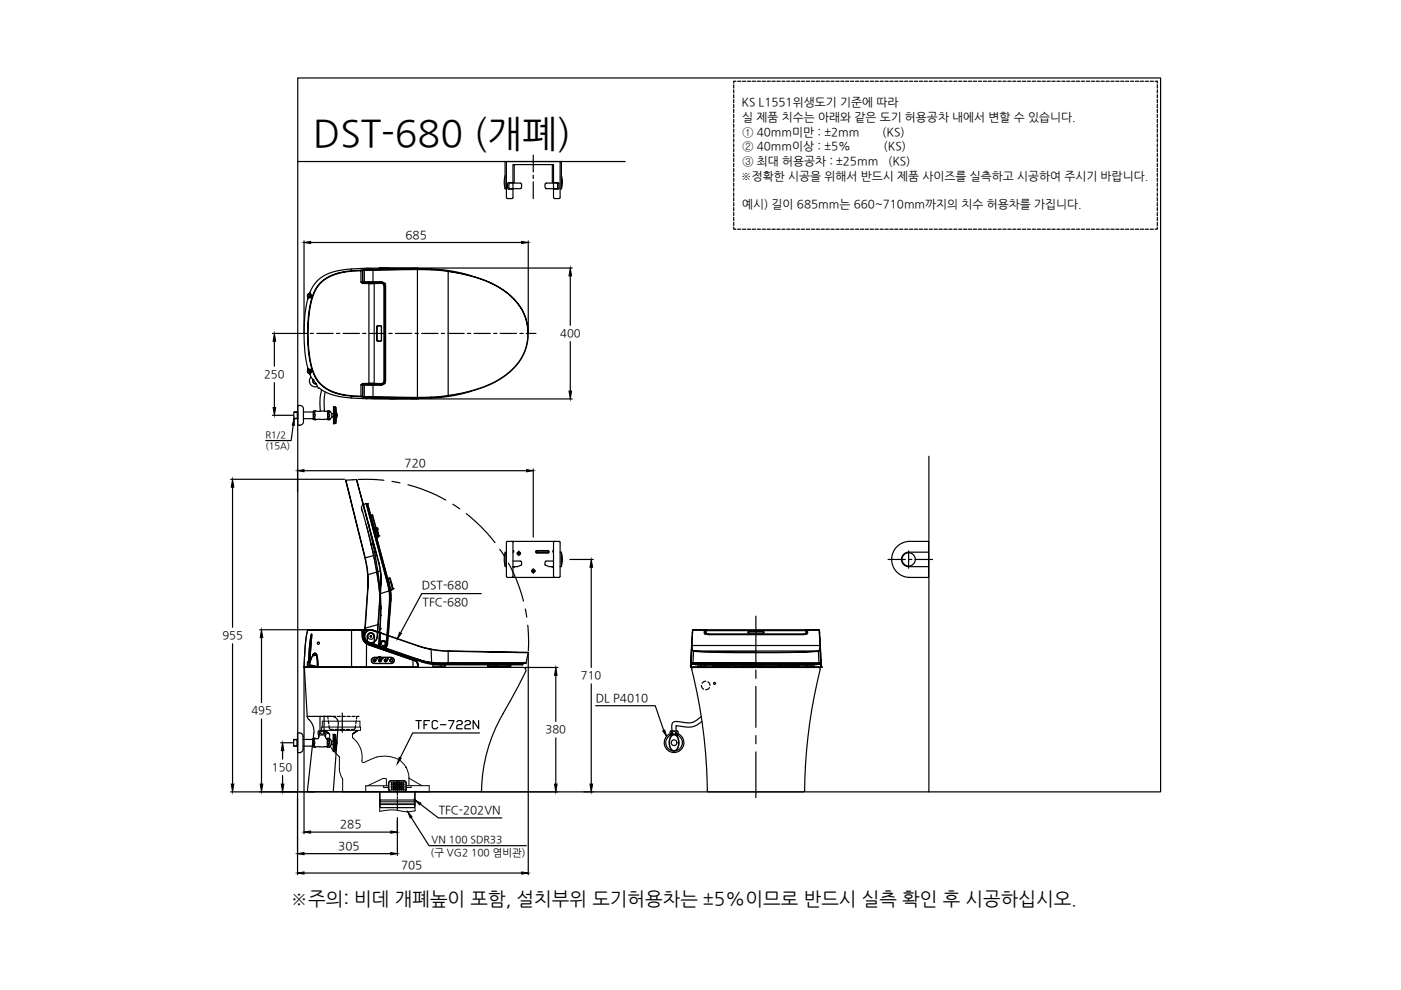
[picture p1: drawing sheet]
<svg xmlns="http://www.w3.org/2000/svg" width="297mm" height="210mm" viewBox="0 0 297 210" stroke-linecap="round" stroke-linejoin="round" font-family="sans-serif">
<!-- layer: 0 -->
<g fill="none" stroke="#000" stroke-width=".25">
<path d="M64.5 51.1v19.5M65.9 51.4h44.7M74.5 57.5l2-.1v2.4l.4 .3 3.9-.1M76.5 57.3l-2 .1v-.4a10.8 10.8 0 0 0-7.4 2.7l-.8 1.1-.6 1.5a.46 .46 0 0 1 .4 .6 .46 .46 0 0 1-.7 .2l-.1 .2a33.9 33.9 0 0 0 0 14.8l.1 .2a.46 .46 0 0 1 .7 .3 .46 .46 0 0 1-.4 .6l.2 .8 .5 .5M76.5 59.8h.4l.2 .2zM76.5 57.3l.4 .1M76.8 57.3h-.3M76.8 57.3l.1 .1M76.8 57.2l.1 .1M76.9 57.4v2.4M76.9 59.7l.2 .2M76.9 57.3v2.4"/>
<path d="M76.9 59.7v.1M76.9 57.3v.1M77.2 59.8h.1M77.2 57.3h-.3M77.2 59.7h-.3M77.2 57.3v2.5M77.2 59.8h3.6M77.3 57.2l-.1 .1M77.7 56.9h1l-1 .1M77.7 57h-3.2M77.7 57v.1l-.9 .2M78 59.9h1.3z"/>
<path d="M78 59.9l-.9 .1M78.1 57.1l-.3 .1M78.1 57.1h.1M78.1 59.8l.1 .1M78.2 59.9h.1M78.2 59.8v.1M78.3 59.8v.1M78.9 59.8v.1M79 59.8v.1M79.1 57.2l-1.9 .1M79.1 59.8h.1M79.1 59.8v-2.5l9.4-.1v27.1l-9.4-.2v-2.5"/>
<path d="M79.2 59.9h.1M79.3 59.9h.1M80.3 56.9h2.2zM80.4 56.9h.1M80.5 59.9h.7M80.5 59.8l-1.5 .1M80.5 56.9h.1M80.5 59.8h.1M80.6 57.2l10.8-.1 3.6 .5M80.6 57.1l10.9-.1-.1 .1h-2.9M80.6 57.1l-3.3 .1h3.3M80.6 57.1v.1"/>
<path d="M80.6 57.2l.1 .1M80.8 60h.4l.3 .6M80.8 60h.1M80.8 59.8a.9 .9 0 0 1 .9 .9M80.8 59.8a.94 .94 0 0 1 1 .9M80.8 59.8h.1M80.9 59.8l-.4 .1M81.3 59.9l-.5 .1M82.3 56.9h.2h-.2M82.3 56.9h.1M82.3 56.9h-1.8M82.4 56.9h.1"/>
<path d="M82.5 56.9h-.2M82.7 56.8h38.6M87.6 56.9l-9.5 .2M87.6 56.9h.1M87.6 56.9h1h-1M87.6 56.9h-9.9M87.9 56.9h.1M88.5 56.9h.1M88.6 56.9h.1M91.4 57.2l3.6 .4M91.5 57l2.6 .2 .9 .2v.1M95 57.4l2.4 .4 2.5 .7"/>
<path d="M95 57.6h.1M95 57.6v26.3a25.2 25.2 0 0 0 12.3-4.5 10.6 10.6 0 0 0-.6-17.9 26.4 26.4 0 0 0-11.7-3.9v-.1a25.7 25.7 0 0 1 12.3 4.4 10.6 10.6 0 0 1 4.7 8.8M112 51.1v19.5M120.9 58.5v10.5M57.7 70.7h5.4M58.2 72.4v5.2M65.2 63l.1 .3v-.3M65.2 63h.1M65.3 78.4l-.1 .5 .3 .3M65.3 78.4v-.3l-.1 .3M65.3 78.4a.5 .5 0 0 0 .2 .8M65.3 78.4h.1"/>
<path d="M65.3 78.4h-.1M65.3 78.4a.43 .43 0 0 0 .3 .7M65.3 78.4h.3M65.3 63h.1M65.5 79.2l.2 .2M65.5 79.2h.1M65.5 62.3h.1M65.5 62.2l-.3 .3 .1 .5M65.5 62.3a.5 .5 0 0 0-.2 .7M65.5 79.2l.3 .2M65.5 62.3h.2M65.6 79.1l-.1 .1"/>
<path d="M65.6 79.1l.1 .1M65.6 62.3a.43 .43 0 0 0-.3 .7M65.6 78.4a.33 .33 0 0 1 .5 .3 .33 .33 0 0 1-.4 .3v.1M65.6 78.4l.4 .2-.2 .4M65.7 62l-.2 .3M65.7 62.3v.1a.36 .36 0 0 1 .4 .4 .36 .36 0 0 1-.6 .2h-.2M65.7 62.6h.1M65.7 62.8v.1M65.7 78.5v.1M65.7 78.8h.1M65.7 78.6l.1 .1-.1 .1M65.7 78.6l-.1 .1 .1 .1"/>
<path d="M65.7 62.5l.2 .2-.2 .2M65.7 62.5l-.2 .2 .2 .2M65.7 78.5l.2 .2-.2 .1M65.7 78.5l-.2 .2 .2 .1M65.8 62l-.3 .3M65.8 62.4l.2 .4-.4 .2M65.9 80a1.24 1.24 0 0 0-.1 1.5 1.24 1.24 0 0 0 1.4 .5M67.7 60.2a9.5 9.5 0 0 1 6.8-2.7 9.1 9.1 0 0 0-7.4 3.7 20.9 20.9 0 0 0-1.8 10.7 17.1 17.1 0 0 0 1.8 8.3 9 9 0 0 0 7.4 3.7 10.4 10.4 0 0 1-4.5-1 7.2 7.2 0 0 1-4.1-5.3 30.1 30.1 0 0 1 .6-15.4zM77 60.1h1.2v21.3h1.1v-21.3M78.2 60.2h.9M78.2 60l1.1 .1M79.3 60v.1"/>
<path d="M79.3 60.1h1.5v-.1a.67 .67 0 0 1 .7 .7M79.9 69.3v2.8M79.9 69.3h.1M79.9 72.1h.1M79.9 72.1l.2 .2M80.1 72.3h.1M80.1 69.1h.1M80.1 69.1l.6-.1 .2 .3v2.8M80.1 72.3h.6M80.1 69.1l-.2 .2M80.1 69l-.2 .3M80.7 60.1h1.1"/>
<path d="M80.8 60.1a.57 .57 0 0 1 .6 .6M80.9 72.1l-.2 .2M81.4 60l-.2 .1M81.4 60.7h.1M81.4 60.7v20.1M81.5 60.6v20.2M81.7 60.7l.1 20zM111.9 70.7h.1M112 70.7a11.3 11.3 0 0 1-6.5 10 28.3 28.3 0 0 1-10.5 3.2l-3.6 .4M120.9 72.4v10.5M57.7 88.1h4.5M58.2 81.1v5.3"/>
<path d="M62.2 90.1l-.5 3.3h-5.4M66.4 80.5a.72 .72 0 0 0 .7 .9M66.4 80.5h.1M67.1 81.4l-.7-.9a.72 .72 0 0 0 .7 .9M67.1 81.4l.4 .9h.2a11.2 11.2 0 0 0 6.8 2.1v-.4l2 .1M74.5 83.9l2 .2M74.5 84.4l3.2 .1M76.5 84.1h.3M76.5 81.6l.6-.2-.2 .2zM76.8 84.1l.9 .2M76.9 81.6v.1M76.9 81.6v2.4"/>
<path d="M76.9 84v.1M76.9 84l-.1 .1M76.9 84.1l-.1 .1M76.9 84.1h.3M76.9 81.7h.3M76.9 81.7v2.4M77 81.3h3.8M77.1 81.4l.8 .1M77.1 81.5l-.2 .2M77.2 84.1l.1 .1M77.2 81.6v2.5M77.3 81.6h-.1"/>
<path d="M77.7 84.5l9.9 .1M77.7 84.3l9.9 .3M77.7 84.3v.2M77.8 84.2l-.1 .1M77.9 81.5h1.5M77.9 81.5h.1M78 81.3h1.3M78 81.5v.1M78.1 84.3h.1M78.2 81.4l-1.2-.1-.5 .3v2.4h.4M78.7 81.5v.1M78.7 81.6h.1"/>
<path d="M78.7 84.5h4.9zM79 81.5v.1M79.1 84.1h-1.9M79.1 84.1v.1M79.2 81.5v.1M79.2 81.6h1.4M79.3 81.4h1.5M79.4 84.5h.1M79.4 81.5h.1M80.5 84.5h.1M80.6 81.6h.1M80.6 84.3l10.9 .1"/>
<path d="M80.6 84.2h-3.3l3.3 .1M80.6 84.2v.1M80.7 84.1l-.1 .1M80.8 81.4h.1M80.8 81.6h-3.6M80.8 81.4l.5 .1M80.8 81.6a.9 .9 0 0 0 .9-.9 .87 .87 0 0 1-.9 .9zM81.2 81.3v.1M81.2 81.4h-.4M81.2 81.5h-.6l.3 .1M81.2 81.4h.2M81.4 80.8l.1-.1a.67 .67 0 0 1-.7 .7v-.1"/>
<path d="M81.4 80.7a.57 .57 0 0 1-.6 .6M81.5 80.8l-.2 .4-.5 .2M81.5 80.8l-.3 .6M81.7 84.5h.1M81.7 81.3h-.9M82.7 84.6h38.6M82.9 84.5h.1M87.5 84.5l1.1 .1h-1M87.9 84.4v.1M88.6 84.5h-.1M88.7 84.5l-.1 .1M91.4 84.3h-2.9"/>
<path d="M91.4 84.3l.1 .1M91.4 84.2v.1M95 83.9l-6.5 .4-7.9-.1M95 83.9h.1M95 83.9v.2l-.9 .1-2.6 .2M99.9 82.9l-2.5 .7-2.4 .5M48.9 101.6h24.2M49.3 103.3v29.7M75.6 101.7l-2.3 .1 4.1 16.5-4-16.5M75.6 101.7l4.3 15.9-4.3-15.9M75.6 101.7h.1M76 101.7h3.4l2 .1"/>
<path d="M76.7 107.8l2 7.6M76.7 107.8l.2 .8M77 107l-.3 .4v.4M77 107h.1M77 107l1.2 4.3M77.4 118.3h.1M77.4 118.3l.5 3.6M77.6 106.7l.1 .1M77.6 106.7l4.9 18.6M77.6 106.7l-.6 .3M77.6 111.2l1.1 4.2M77.7 106.8h.1"/>
<path d="M77.7 106.8l.8 2.9M77.9 106.8h.1M77.9 106.8l4.9 18.4M77.9 106.8h-.2M77.9 106.8l.7 2.5M77.9 106.8l1.4 5.2M78.2 111.3h.1M78.2 111.3l.8 3.9M78.5 109.7h.1M78.5 109.7l.7 2.7M78.5 109.7l.8 3M78.6 109.2l.7 2.8"/>
<path d="M78.6 109.2h.1M78.7 109.2h.2l.8 2.7M78.7 109.2l.7 2.8M78.7 115.4l1.1 5.4M78.7 115.4h.1M78.7 115.4l.3 1.6M78.7 115.6h.1M78.9 109.2h.1M79 109.3l.7 2.6M79 115.2l-.3 .2M79 115.2l.1 .1M79 117h.1"/>
<path d="M79 117l.4 1.7M79.1 115.4l-.4 .2M79.1 115.4a80.8 80.8 0 0 1 1.6 10.5h-.2M79.2 112.4h.1M79.2 112.4l.1 .3M79.3 112.7h.1M79.3 112.7l.2 1M79.3 112.7l2.7 10.2-2.4-9.2M79.3 112l.1 .2M79.3 112h.1M79.3 112l.2 .5M79.3 112l.6 1.9"/>
<path d="M79.3 111.9l.1 .1M79.4 112.2h.3M79.4 112.2v.2M79.4 112h.1M79.4 118.7h.1M79.4 118.7l.5 2.8M79.5 112.5h.1M79.5 112.5v.2M79.5 112.7h.1M79.5 112.7l.3 1.3M79.5 113.7h.1M79.6 113.7h.1"/>
<path d="M79.6 112h.1M79.6 112l.1 .2M79.6 112h-.2M79.7 112h.1M79.7 111.9h.1M79.7 112v.2M79.7 112.2h.1M79.7 112.2l.4 1.6M79.7 112.2l.1 .3M79.7 111.9v.3M79.7 111.9l.2 .1M79.8 111.9l.1 .1"/>
<path d="M79.8 111.9h-.1M79.8 113.7v.3M79.8 112.5l.4 1.3M79.8 112.5h.1M79.8 112.2h.1M79.8 112.2l.2 .1M79.8 112.2l.4 1.6M79.8 114l2.4 8.6M79.8 114h.1M79.9 113.9v.1M79.9 113.9l-.1 .1M79.9 117.6l.5 1.8"/>
<path d="M79.9 112h.1M79.9 112l.1 .3M80 112.3h.1M80 112.3l.3 1.3M80.1 113.8l-.2 .1M80.2 113.8h.1M80.2 113.8h-.1M80.3 119.4l-.5-1.8-2.4 .7 .6 3.6M80.3 119.4l.3 1.7-2.6 .8M80.3 113.6h.1M80.4 113.6l-.1 .2M80.4 119.4l.3 1.7"/>
<path d="M80.4 119.4h-.1M83.1 102.1l1.7 .3M86.5 102.8l1.2 .3a34.8 34.8 0 0 1 6.8 2.9M96 106.9l1.5 1M98.9 108.9l.7 .6a34.2 34.2 0 0 1 5.4 5.6M106 116.5l.9 1.4M107.8 119.4l.3 .6a33.6 33.6 0 0 1 2.9 7.4M120.8 118.6h5M49.3 136.5v29.7M55 133.5h10.2M55.4 135.2v13.8M66.1 134.6l-.4 5.7-.5 .1"/>
<path d="M66.1 134.6v-.1l-.4 2.7-.1 3.1M66.3 139l-.4 1-.3 1.1M66.3 139l-.4 1-.3 1.1 .3 .4M66.4 138.9h.1M66.4 138.9a.4 .4 0 0 1 .4-.4 .4 .4 0 0 1 .4 .4l.2 2.5M66.4 138.9h-.1M66.4 138.8h.1M66.4 138.7l-.1 .3M66.4 138.7a.35 .35 0 0 1 .4-.1 .35 .35 0 0 1 .3 .3M66.4 138.7h.1M67.1 138.8v.1M67.1 138.9l-.8 .1"/>
<path d="M67.1 138.9l.2 1.2v1.3l-1.1-.3h-.6M74.5 133.5l-9.3 .1M74.5 133.5l-9.2 .1a28.7 28.7 0 0 0-.8 7.8h.7M74.5 133.5h2l.4 .3M76.5 133.5l.5 .1zM76.5 133.5v.1M76.8 133.8h.1M76.8 135h.1M76.9 133.8h.2v1.2M76.9 133.8v1.2M76.9 135h.2a1.65 1.65 0 0 0 .8 1.3M76.9 135a1.81 1.81 0 0 0 1.2 1.6"/>
<path d="M77 133.5h1.2M77.2 134.8h.1M77.2 134.8l.1 .3M77.4 133.2l-.2 1.6M77.7 136.5a1.88 1.88 0 0 1-.9-1.5v-1.2l-.2-.2h-2.1v7.8h3.2M77.7 136.5l9.9 3.5M77.7 136.5v4.9M77.8 136.4l-.1 .1M77.9 134.9a.77 .77 0 0 1 .7-.7 .77 .77 0 0 1 .8 .7M77.9 136.3l.3 .1M77.9 136.1v.2M77.9 134.9v1.4"/>
<path d="M77.9 134.9a.73 .73 0 0 1 .7-.7 .73 .73 0 0 1 .8 .7M77.9 124.9l-.6 9.7M78 121.9v3l-.1-3M78 124.9l-.6 8.3M78 121.8l-.1 .1M78.1 136.7l9.4 3.2M78.1 136.6l9.8 3.4M78.1 136.6v.1M78.2 136.4l3.6 1.4 .1-1.3-.1 1.2M78.2 136.4h.1M78.2 136.4l-.1 .2M78.2 136.4l2.4 .8v.2l3.4 1"/>
<path d="M78.2 136.4h.4M78.2 136.2h.1M78.2 133.6l.3-.1 .8 .2M78.2 133.6l-1.7-.1 .5 .1 .1 .2-.1-.2h1.8l2 .7M78.2 133.5v.1M78.2 133.5l1.1 .3M78.8 133.6h.3M78.9 139.6l.5-.2h3.5a.65 .65 0 0 1 .7 .6 .65 .65 0 0 1-.7 .7h-3.5a.64 .64 0 0 1-.6-.4 .64 .64 0 0 1 .1-.7zM79.1 133.6a1.39 1.39 0 0 0-1.8 .9 1.39 1.39 0 0 0 .9 1.7l2.4 .9M79.1 133.6l1.7 .6M79.1 133.6v.1M79.3 139.9l.2 .1v.1h-.2z"/>
<path d="M79.4 134.9v1.5h-1.2M79.4 134.9v1.5M79.5 140h.1M79.6 139.9a.2 .2 0 0 0-.3 0 .2 .2 0 0 0 0 .3 .2 .2 0 0 0 .3 0M79.8 120.8v.1M79.8 120.8h.1M79.8 139.6l.1 .1zM79.8 120.9l.7 4.9M79.8 120.9h.1M79.9 121.5h.1M79.9 121.5l.6 4.4 .2 2.8M80 135h.1"/>
<path d="M80 120.7l-.2 .1M80.1 120.8l-.3 .1M80.1 132.4l-.1 2.6a1.33 1.33 0 0 1-1.5 1.2 1.33 1.33 0 0 1-1.2-1.4l.1-1.6M80.1 132.4l.7-9.2-.1-2.1 .1 2.8-.6 8.5M80.1 132.4l-2.7 .8M80.2 132.4l-.2 2.6a1.39 1.39 0 0 1-1.5 1.3 1.39 1.39 0 0 1-1.3-1.5M80.2 132.4h-.1M80.3 139.4h.1M80.3 136.4l.1 .3zM80.4 136.7l.2 .4 .4 .2M80.4 136.7a.92 .92 0 0 0 1 .7M80.5 139.9l.2 .1v.1h-.2z"/>
<path d="M80.5 133.7v-.3l-.1 3M80.5 133.4h.1M80.5 125.9h.1M80.5 125.8l.2 3.2M80.5 125.8h.1M80.5 137.1l.5 .3M80.5 133.3h.1M80.5 133.3v.1M80.5 133.2h.1M80.5 133.2v.1M80.5 133.2v.4M80.6 139.3l-.1 .2-.2-.1"/>
<path d="M80.6 139.3l-.3 .1M80.6 133.4l-.2 3a.85 .85 0 0 0 1 .9v-.2M80.6 136.5v.9M80.6 137.1l8.8 3M80.6 136.5h.1M80.6 134.2l-1.5-.5a1.31 1.31 0 0 0-1.7 .8 1.31 1.31 0 0 0 .8 1.7l2.5 .8M80.6 134.2l.1 2.8M80.6 134.2l7.9 2.7M80.6 125.7l-.1 .1M80.7 137l8 2.8 2.8 .7-1.4-.2-1.4-.5M80.7 137.1l.2 .2M80.7 137l-.1 .1"/>
<path d="M80.7 128.7l-.1 2.5M80.7 128.7h.1M80.7 130.5l-.2 2.9M80.7 130.5h.1M80.7 129v1.5M80.7 129h.1M80.7 140h.1M80.7 130.5l-.1 1M80.7 139.9h-.2l-.1 .1 .1 .2h.2M81 137.3l.4 .1M81 137.2l8.5 3.1-8.6-3M81.4 137.1h.1"/>
<path d="M81.4 137.1v.1M81.4 137.4h.1M81.4 137.2l.1 .1M81.4 137.2h.1M81.5 137.1v.2M81.5 137.3l-.1 .1M81.5 137.1h-.1M81.5 137.3h.1M81.5 137.3v.1M81.5 137.4h.1M81.7 139.9l.1 .1v.1h-.1zM81.7 140l.1 .1z"/>
<path d="M81.7 137.2l-.2 .1M81.8 137.1h.1M81.8 137.1l-.3 .1M81.8 137.1l-.3 .2M81.9 140h.1M81.9 136.5a.6 .6 0 0 0-.7-.7 .6 .6 0 0 0-.5 .7M81.9 137.1l-.4 .2M81.9 136.5l-.3 .5-.2 .1M81.9 139.9h-.2l-.1 .1 .1 .2h.2M81.9 136.5a.65 .65 0 0 0-.7-.7 .65 .65 0 0 0-.6 .7M81.9 136.5l.2 .1M82 136.5l-.5 .6"/>
<path d="M82 136.5h.1M82 137l-.2 .1M82 137l-.1 .1M82 122.9l.1 .3M82.1 123.3l.2 .9zM82.1 136.5l-.2 .5-.3 .1M82.2 122.6v.1M82.2 122.6h.1M82.2 136.6l-.2 .4M82.2 136.5v.1M82.2 122.6v.2M82.2 122.6v.3"/>
<path d="M82.2 122.7h.1M82.2 122.6l.5 2.5M82.2 122.7v.2M82.2 122.6l.3 .9M82.2 136.5h-.1M82.3 124.2l.1 .3M82.4 124.5v.1M82.4 124.5h.1M82.4 124.6h.1M82.4 124.7h.1M82.4 124.6l.1 .4M82.4 124.7l.1 .2"/>
<path d="M82.5 123.5h.5l.3 1.3M82.5 123.5v.3M82.5 123.5l.3 1.6M82.5 125.3l-1.8 .6 .1 3.1-.2 4.4M82.5 125.3l.1 2.4-.7 8.8M82.5 125.3h.1M82.5 124.9v.1M82.5 125v.2M82.5 124.9h.1M82.5 124.1l.1 .2M82.5 124.1h.1M82.6 125.3v2.3"/>
<path d="M82.6 125.3l.1-.1 .1 1.7-.6 9.6M82.6 125.3h.1M82.6 125.3h-.1M82.6 125.2h.1M82.6 122.6l.2 .1M82.6 122.6l.6 2.4-.4 .1M82.6 122.6h-.4M82.6 122.6h.1M82.6 124.4l.1 .2M82.6 127.7l-.7 8.8M82.6 124.6h.1M82.7 124.6v.3"/>
<path d="M82.7 139.9v.3M82.7 124.9h.1M82.7 124.9l.1 .2M82.7 125.1h.1M82.8 125.1h.1M82.8 125.1v.1M82.8 125.2a73 73 0 0 1-.5 10.3l-.1 1M82.8 125.2h.1M82.8 122.7h.1M82.8 122.7l.5 2.1M82.8 125.2v.5M82.8 139.8h.3"/>
<path d="M82.8 125.7h.1M82.8 125.7l.1 .7M82.9 126.5v.5M82.9 127v.5M83.2 139.9v.3M83.3 124.8h.1M83.3 124.8l-.1 .2M83.9 138.6h.2M84 138.5l-.1 .1M84.1 138.5l.1 .1M84.2 138.6l.1 .1M84.2 138.6h.1"/>
<path d="M84.2 138.6l-.2-.2-.1 .2M84.2 138.5v.1M84.3 138.7h.1M86.6 139.3v.2M86.6 139.4l1.2 .4h-.3M86.6 139.3v.1M87.3 139.4l2.6 .9 1.8 .3-.5-.1M87.6 140v1.4M87.6 140l.3 .1M87.6 139.9h.1M87.7 139.9h.4M87.8 139.8l.3 .1"/>
<path d="M87.9 140a1.01 1.01 0 0 1 .7 .9M88 140l-.1 .1M88.1 139.9h.1M91.4 137.7l3.6 .4v2.4l-1.8 .1M91.4 137.7l.1 2.7 1.7 .2M91.4 137.6l3.6 .4M91.4 137.6l-2.9-.7 2.9 .8M91.4 137.6v.1M95 138h.1M95 138.1h.1M95 138v.1M102 125.9h-12.6l-4.5 8.3"/>
<path d="M111.4 129.1l.3 1.8M111.9 132.6l.1 5.4M111.9 138.3l-16.9-.3 17 .4M111.9 138.3l.1 .1M112 138.4l-.5 2.2h-16.5h16.6M112 138.5v46.9M125.4 120.3v21.2M146.5 140l-.1 1.4 .2-.5M146.5 140l-.1 1.4M146.5 139.9h.1M146.6 138.3l-.2 2.4M146.6 137.7l-.1 2.3"/>
<path d="M146.7 137.7l.4 .4M146.7 137.7l-.1 2.7M146.7 135.1l-.1 5.3M146.8 134.2l-.1 3.5M146.8 137.6l-.1 .1M146.8 133.7v.5M146.9 134.1l-.1 .1M146.9 133.5l-.1 .2M146.9 133.5h.1M147.1 138.1h.1M147.1 138.1l4.9 .2 8.3 .1M147.1 138v.1"/>
<path d="M147.1 138h.1M147.1 138l-.2 2.5-.3-.1M149.3 133.5l.1 .8M149.3 133.6h-2.4l-.3 3.3M149.3 133.5l.1 .9M149.3 133.6h.1M149.3 134.2h.1M149.4 133.8l.2 .1M149.4 133.5h-2.4M149.4 133.5h.3M149.4 134.3h.1M149.4 134.3l.9 .2"/>
<path d="M149.4 133.5h-2.5M149.5 134.2h.1M149.5 134.2v.2M149.5 134.2l-.1 .2M149.6 133.7h.1M149.6 133.7l-.1 .5M149.6 133.6h.1M149.6 133.6l-.2-.1v.3M149.6 133.6l-.1 .8 .1-.6-.1 .4M149.6 133.6v.1M149.7 133.5h.1M149.7 133.5l-.1 .3"/>
<path d="M149.7 133.5l-.1 .1M150.2 134.4l-.6-.1 .6 .2M150.2 134.4l20.1 .1M150.2 134.5h20.1M150.3 134.4v.1M150.3 134.5h.1M158.6 134.1l.3 .1M158.6 134v.2M158.6 134h.1M158.7 134v.2M158.8 133.9h2.9zM158.8 134.2h2.9"/>
<path d="M158.9 133.9l-.3 .1M160.3 130.6v9.7M160.3 138.3l13.2-.2-4.9 .2-8.3 .1M160.3 138.3v.1M161.7 133.9l.2 .1M161.9 134h.1M161.9 134v.2h-.2M170.3 134.5h.1M170.9 133.5h.3M170.9 133.5l-21.3 .1M170.9 133.5l.1 .1M170.9 134.2l-.6 .2"/>
<path d="M170.9 134.2v.2l-.6 .1M171 133.6h.1M171 133.6l.2-.1v.3M171 133.6l-.1-.1v.2h-21.2v.5M171 133.8l-.1-.1v.5M171 133.6v.8v-.1M171 133.6v.7M171 134.3h.1M171.1 134.3v.1M171.1 134.3h.1M171.1 133.5h.1M171.2 133.5h2.4"/>
<path d="M171.2 133.5h.1M171.2 134.3l-.9 .2M171.2 133.8l-.2 .1M171.2 133.6h2.5v.6M171.2 134.2v.1M171.2 133.5v.1M173.4 138l.1 .1M173.4 138h.1M173.4 138h-26.3l5.4 .3h7.8M173.5 138.1l.3-.4 .2 2.7M173.5 138.1l.1 2.4 .4-.1M173.5 138.1h.1"/>
<path d="M173.7 133.5v.2M173.7 133.5h-2.5l-.1 .8M173.7 134.2l.2 2.7M173.7 134.1l.1 .1M173.7 133.7l.1 .5M173.8 134.2v3.5v-.8h-27.1a1.02 1.02 0 0 0 .4 1.1M173.8 137.6l-.4 .4M173.8 135.1l.2 5.4M174 138.3l.1 3.1M55.4 152.4v13.8M59.5 157.5h2.8M59.9 159.2v1.8"/>
<path d="M64.5 141.5v35.3M64.5 141.4l.1 .1M64.5 141.5h.7M64.5 141.8l.6 10.1M64.7 141.5h.5M64.8 141.5h46.3l.3 .3v.6l-3.1 6a37.3 37.3 0 0 0-5.9 15.3l-.3 4-.2 .2h-36.5l-.2-.3 1.3-12.2M65.1 151.9h5.2a1.39 1.39 0 0 1 1.4 1.5l-1 14.5M65.1 151.9l.4 .7M65.2 141.4l.3 .1M65.2 141.4l.1 .1M65.2 140.4h.3M65.2 140.4v1"/>
<path d="M65.4 140.3l.2-3 .5-2.9-.3 6h-.3v1l.3 .1M65.5 152.6l.9 1.2 .2 1.6M65.6 140.3v.1M65.6 141.1l.3 .4M65.6 141.1h.1M65.7 141.3l.1 .1M65.9 141.5h.1M65.9 141.5h-.4M66 141.5h.1M66 141.5l.2-.3-.1 .3M66 141.5l-.3-.4 1.6 .4h-.2M66 141.5l-.2-.2a.88 .88 0 0 1 1 .1l.3 .1"/>
<path d="M66 141.5h.2M66 141.5l-.3-.3a1.8 1.8 0 0 1 1.6 .3h-.2M66.1 141.2l-.1 .3M66.2 141.5h.9M66.2 141.2v.3M66.3 141.4h.7M66.4 141.2l-.1 .3h-.1M67.1 141.5h-.8h1.3M67.1 141.5h.1M67.3 141.4v.1M67.4 141.4l-.2 .1M67.4 141.4h7.1l-7.1 .1"/>
<path d="M67.4 141.4l.1 .1M67.6 141.5h20.8M69.8 154.4l.4 .3M72.6 151.2v.6M72.6 151.9v.1M72.6 152.1v.6M72.6 152.8h.1M72.6 153v.5M72.6 153.6v.1M72.6 153.8v.5M72.6 154.4v.1M72.6 154.6v.7"/>
<path d="M74.5 141.4h13.1M75.3 154.4l-.3 .3M77.7 141.4v.1M79.3 140h.2zM79.5 140.1h.1M80.7 140.1h.1M81.7 140.7h.1M81.9 140.1h.1M82.3 140.7h.1M82.8 140.3h.3M86.2 141.5h.1M87.6 141.4v.1"/>
<path d="M87.9 140.1l.4 .3 .2 .5M88.5 140.9l.1 .5h-1M88.5 140.9h.1M88.6 140.9l.1 .5M88.7 141.4h-.1M89.5 140.4l2.2 .4M91.5 140.5l1.7 .1M91.7 140.8l19.1 .1M91.7 140.6l-2.3-.5 .1 .2 2.2 .5M91.7 140.6l19.1 .1M91.7 140.8h.1M91.7 140.5h.1"/>
<path d="M91.7 140.5l19.2 .2M91.7 140.6v.2M91.7 140.6l.6 .1M91.8 140.9h.1M91.8 140.9l1.7 .1M91.8 140.9v.5M91.8 141.4h1.7M91.8 141.4l.2 .1M93.2 140.6h1.8M93.2 140.6h.1M93.5 141.4l-.2 .1M93.5 141h.8"/>
<path d="M93.5 141v.4M93.5 140.9v.1M94.3 141.4h.1M94.3 141.4l-.2 .1M94.3 141.4l-.1 .1M94.3 141h.1M94.3 141v.4M94.3 140.9v.5h-.8M103.4 141h.1M103.4 141.3h1.7zM103.4 141v.3h1.6M103.4 141.3h.1"/>
<path d="M103.4 141.4l.1 .1M104.7 140.7h6.1M105.1 141h.2v.3h-.2zM105.1 141.3h.2l-.4 .2M105.1 140.9l-1.7 .1M105.2 141.5h.1M105.3 141.3v.1M105.3 141.4h.1M105.3 141.4l-.1 .1M105.3 141.3h.1M105.3 141.4h2.8M105.4 141.3h2.8"/>
<path d="M105.4 141h2.8M105.4 141l-.1 .3M105.4 141h.1M105.4 140.9l-.1 .1M105.9 140.7h.4M106.7 140.7h.2M107.4 140.9h.5M107.5 140.7h.5M107.9 140.9h.1M108.1 141.4h.1M108.2 141.3l-.1 .1M108.2 141v.3"/>
<path d="M108.2 140.9h.1M108.2 140.9v.1M108.3 140.9h.1M108.3 140.9l-.1 .1M110.5 140.7h.3M110.8 140.9h-.2M110.8 140.7h.1M110.8 140.7v.2M110.9 140.7h.1M110.9 140.6l-.1 .1M110.9 140.6h.1M111.3 141.5h7"/>
<path d="M117.8 143.2v9.8M117.8 156.4v9.8M125.4 145v21.2M146.4 141.4h.1M146.4 141.4l.1 .1M146.4 140.7h.1M146.5 141.5h.1M146.5 141.5h1.5M146.5 141.5h1.7h-1.5M146.5 140v.1M146.6 140.9h.7M146.6 140.4v.1"/>
<path d="M146.6 140.4v.5M146.6 140.9h-.1M146.6 140.5l.2 .1h-.1M146.6 141.5h.1M146.7 141.5h.1M146.8 141.5h1.2M147 141.5l-.4 .3a110.8 110.8 0 0 1 3.4 25.9M147.3 140.7v.1M147.3 140.8h.1M147.3 140.6h26M147.4 140.7h.1M147.5 140.7l-.3-.1 .1 .2"/>
<path d="M147.5 140.7h25.6M147.6 140.6l4.4 .1M148 140.9v.1M148 141h.6l.1 .5M148 141v.4M148 141.4h3.1l.1 .1M148 141.4l-1.5 .1M148 141.4l.2 .1M148.1 141.5h.1M148.1 141.5h1.2zM148.2 141.5h10.9M148.3 140.7h24.4"/>
<path d="M148.6 140.9l2.5 .1v.4h.2M148.7 145.3l.2 .6 .3 .2M149.1 141.2h.7M149.6 144.4l-.4 .1-.3 .4M150.1 144.6l.3 .2 .1 .5M150.4 145.8l-.3 .3-.5 .1M151.1 140.9l.2 .1M151.2 140.9h.8M151.3 141h.1M151.3 141h.7M151.3 141v.3M151.3 141.3h.7h-.7"/>
<path d="M151.3 141.3v.1M151.3 141.4h.7M151.3 141.3h.1M151.3 141.4l.2 .1M151.9 141.5h-1.1h3.9M152 141v.3h2M152 141h2M152 141.4l.1 .1M152.4 141.5h2.2M153.9 140.9l-1.9 .1M154 141v.3h.9M154 141.3h-2l2 .1"/>
<path d="M154 141h.9M154 141.4v.1M154.9 141.4h4.2M154.9 141.4l-.1 .1h3.3M154.9 141.3h.1M154.9 141.3h-.9l.9 .1M154.9 141h.1M154.9 141v.3M154.9 141.3v.1M155 140.9l-1 .1M155.2 140.9l.1 .1M155.2 140.9h.1"/>
<path d="M155.2 140.9h5.1M155.3 140.9v.1M155.3 141h.1M155.3 141l.4 .4M155.3 141l.4 .3h4.6M155.3 141h5M155.7 141.3h9.2h-4.6M157.4 141.2h.7M158.5 141h3.6M158.9 140.7h2.7M159.1 141.4h.1M159.1 141.4v.1"/>
<path d="M159.2 141.4h.1M159.2 141.4l-.1 .1M159.2 141.4l.2 .1-.2-.1v.1M159.3 140.9h.1M159.4 141.4h.1M159.4 141.4v.1M159.4 141.4l1.7 .1zM160.3 142.1v1.7M160.3 145.5v8.7M160.3 156v1.7M160.3 159.4v9.7M160.3 140.9h5"/>
<path d="M160.3 140.6l13.3-.1v.1M160.3 140.6h-13.5h27h-26.8M160.3 141v.3M160.3 141.3v.1M160.3 140.6h.1M160.3 140.9v.1M161.1 141.4h.1M161.1 141.4v.1M161.2 141.4h.1l-.1 .1v-.1v.1M161.3 140.9h.1M161.3 141.4h.1M161.3 141.4l.1 .1"/>
<path d="M161.4 141.5h.1M161.4 141.5h.5M161.4 141.4h.5M161.4 141.5h.6M161.9 141.5h.1M162 141.4h.1M162 141.5h3.7M162.1 141.4l-.2 .1M165 140.9h.2M165 141.3h.7M165.1 141.3h.5M165.3 141l-.5 .4"/>
<path d="M165.3 141h.1M165.3 141l-.4 .3M165.3 140.9v.1M165.3 140.9h.1M165.3 140.9l-5 .1M165.5 141.3h.1M165.6 141.3h.1M165.6 140.9l2.9 .1M165.6 140.9v.4M165.6 140.9l-.3 .1M165.6 141.2h.1M165.6 141.2v.1"/>
<path d="M165.6 141h.1M165.6 141l.1 .3M165.7 141.3v.2M165.7 141.3h.1M165.7 141.3l.9 .1zM165.7 141.4l.1 .1M165.7 141.5h.1M165.8 141.5h.1M165.8 141.5h6.7M165.8 141.5h8.3M166 141.5h2h-1.8M166.6 140.9l-1 .1"/>
<path d="M168.5 141.4h.9M168.5 141.4v.1M168.5 141v.3h-1.9l1.9 .1h-1.9v.1M168.5 141h-1.9v.3h-.9M168.5 140.9h.8M168.5 141h.8M168.5 140.7h3.4M168.5 141.3h.7M169.2 141.3l-.1 .2M169.2 141.3h-.7M169.3 141.3h-.1M169.3 141l-.1 .3"/>
<path d="M169.3 141h.1M169.4 141.4v.1M169.4 140.9l-.1 .1M170.7 141.2h.7M172 140.9l-2.6 .1v.4M172.5 141.5h.1M172.5 141.5h1.4M172.5 141.5h1.3M172.5 141.4l1.5 .1M172.5 141.4l-.1 .1M172.5 141.4h-.6v.1M172.5 141h-.6v.4h-2.5"/>
<path d="M172.5 141v.4M172.5 140.9v.1M173.2 140.9h.8M173.3 140.7l-.1 .2h-.3h-23.9a2.29 2.29 0 0 1-1.7-.1M173.3 140.7a.77 .77 0 0 1-1 .2l-25-.1M173.3 140.6l-.1 .1M173.8 141.5h.1M173.9 141.9a109.7 109.7 0 0 0-3.3 25.8M173.9 141.5h.1M173.9 141.5h.2M174 140.5l-.2 .1h.1M174 140.4v.5"/>
<path d="M174 140.9l.1 .5v-.5M174 140.4v.1M174 140.9h.1M174 140l.1 .1M174.1 141.5h.1M174.1 140.9l-.1-1 .1 1.5M174.1 141.4v.1M174.1 141.4h.1M174.2 141.4l-.1 .1M48.9 167.9h17.9M59.9 164.4v1.8M63.1 168v17.4"/>
<path d="M65.9 176.4h17M80.5 170.6h.2M80.5 170.3h.2M80.5 170.6l.2 .6h7.1l.2-.6h-.2M80.5 167.9v1.7h.2M80.7 169.9h-.2v.4M84.3 173.4v3.4M87.8 169.9h.2v.4h-.2M88 167.9v1.7h-.2M89.1 170.5l3.8 2.9h13.5M102.1 167.9h16.2M123.8 167.9h2"/>
<path d="M150 167.7l.2 .2M150.1 167.9h20.3M170.6 167.7l-.2 .2M64.5 185.1h46.1"/>
<circle cx="65.7" cy="62.7" r=".12"/>
<circle cx="67.5" cy="136.4" r=".24"/>
<circle cx="78.6" cy="134.9" r=".62"/>
<circle cx="78.6" cy="134.9" r=".14"/>
<circle cx="78.6" cy="134.9" r=".16"/>
<circle cx="79.9" cy="139.6" r=".1"/>
<circle cx="81.1" cy="139.6" r=".06"/>
<circle cx="81.1" cy="139.6" r=".1"/>
<circle cx="81.3" cy="136.5" r=".43"/>
<circle cx="82.2" cy="139.6" r=".06"/>
<circle cx="82.3" cy="139.6" r=".1"/>
<circle cx="79.4" cy="140" r=".29"/>
<circle cx="79.4" cy="140" r=".2"/>
<circle cx="80.6" cy="140" r=".29"/>
<circle cx="80.6" cy="140" r=".2"/>
<circle cx="81.8" cy="140" r=".29"/>
<circle cx="81.8" cy="140" r=".2"/>
<circle cx="82.9" cy="140" r=".29"/>
<circle cx="151.5" cy="144.9" r=".21"/>
<circle cx="84.3" cy="166.1" r=".41"/>
</g>
<g fill="#000" stroke="#000" stroke-width=".21">
<path d="M64.5 51.4l1.4-.2v.4zM110.6 51.2l1.4 .2-1.4 .2zM120.9 56.8l.3 1.7h-.6zM58.2 70.7l.2 1.7h-.5zM57.9 86.4h.5l-.2 1.7zM62.4 88.8v1.4l-.4-.1zM120.6 82.9h.6l-.3 1.7zM49.3 101.6l.3 1.7h-.6zM55.4 133.5l.3 1.7h-.5zM84.7 134.1l.4 .2-.8 1.1zM125.4 118.6l.3 1.7h-.6zM59.9 157.5l.3 1.7h-.6z"/>
<path d="M117.8 141.5l.3 1.7h-.5zM49 166.2h.6l-.3 1.7zM55.2 166.2h.5l-.3 1.7zM59.6 166.2h.6l-.3 1.7zM64.5 176.4l1.4-.2v.5zM82.9 176.2l1.4 .2-1.4 .3zM88 169.6l1.2 .7-.2 .4zM117.6 166.2h.5l-.3 1.7zM125.1 166.2h.6l-.3 1.7zM63.1 185.1l1.4-.2v.4zM110.6 184.9l1.4 .2-1.4 .2z"/>
</g>
<!-- layer: 1 -->
<g fill="none" stroke="#000" stroke-width=".25">
<path d="M63.1 99.4v4.8M64.5 99.8h47.2M113.1 99.4v14.5M109.6 117.3h.8M110 116.8v1M112.7 121.1h.8M113.1 120.6v1M64.8 141.5l-.3 .3M68.8 154.9l1 .7-1-.7M74.9 155.6l.9-.7-.9 .7M75.8 154.9l-.9 .7M86 162.6l.1 .1"/>
<circle cx="83.4" cy="166" r=".1"/>
<circle cx="83.4" cy="167.4" r=".1"/>
<circle cx="83.4" cy="166.3" r=".1"/>
<circle cx="83.4" cy="167" r=".1"/>
<circle cx="83.4" cy="166.7" r=".1"/>
<circle cx="83.8" cy="167" r=".1"/>
<circle cx="83.8" cy="166.3" r=".1"/>
<circle cx="83.8" cy="166" r=".1"/>
<circle cx="83.8" cy="166.7" r=".1"/>
<circle cx="83.8" cy="167.4" r=".1"/>
<circle cx="84.3" cy="167" r=".1"/>
<circle cx="84.3" cy="166.7" r=".1"/>
<circle cx="84.3" cy="166" r=".1"/>
<circle cx="84.3" cy="167.4" r=".1"/>
<circle cx="84.3" cy="166.3" r=".1"/>
<circle cx="84.7" cy="166" r=".1"/>
<circle cx="84.7" cy="167.4" r=".1"/>
<circle cx="84.7" cy="166.3" r=".1"/>
<circle cx="84.7" cy="167" r=".1"/>
<circle cx="84.7" cy="166.7" r=".1"/>
<circle cx="85.1" cy="166" r=".1"/>
<circle cx="85.1" cy="166.3" r=".1"/>
<circle cx="85.1" cy="167" r=".1"/>
<circle cx="85.1" cy="166.7" r=".1"/>
<circle cx="85.1" cy="167.4" r=".1"/>
<circle cx="85.5" cy="167" r=".1"/>
<circle cx="85.5" cy="166" r=".1"/>
<circle cx="85.5" cy="167.4" r=".1"/>
<circle cx="85.5" cy="166.3" r=".1"/>
<circle cx="85.5" cy="166.7" r=".1"/>
</g>
<path d="M63.1 99.8l1.4-.2v.4zM111.7 99.6l1.4 .2-1.4 .2z" fill="#000" stroke="#000" stroke-width=".21"/>
<!-- layer: 4 -->
<g fill="none" stroke="#000" stroke-width=".25">
<path d="M107.1 37.2l-.2 1.4 .2 1.4M107.4 34.2v7.8l1.2 .1 .2-.2v-7h8.6v7l.2 .2h.9M107.6 38.9v1M107.6 39.9l.2 .2M107.8 38.7l-.2 .2M108.1 40l-.2-.2v-.8l.2-.2 2.3 .1 .2 .7-.3 .4M109 34.9v3.8h-1.2M115.6 38.9v1M115.6 39.9l.2 .1M117.1 34.9v3.8l1.3 .1 .1 1.1-.2 .2M118 38.8h-2.2l-.2 .1M118 38.8l.2 .2v.8l-.2 .2"/>
<path d="M118.8 34.2v7.7l-.2 .2M119 37.2l.2 1.4-.2 1.4M107.4 40h-.3v-5.8h11.9v5.8M107.8 40.1h1M108.1 40h2.2M115.8 40h2.2M117.4 40.1h.9M118.8 40h.2M62.3 88.7l.8 .1zM62.3 87.4h.8zM62.3 87.4v1.3M63 87.4v1.4"/>
<path d="M63.1 87.4v1.3M63.5 86h-.4v4.1h.4M63.6 86h.1M63.6 90.1h.1M63.6 86a.74 .74 0 0 1 .7 .7l.1 2.7a.77 .77 0 0 1-.8 .7M64.3 87.4h2.1M66.4 87.2v1.7v-.1h-2.1M66.4 88.9l.3 .1 1.2-.1M66.5 88.9l.2-.4 .1 .5M66.6 87.7a.33 .33 0 0 1 .2 .3 .33 .33 0 0 1-.2 .4zM66.8 87.1l-.1 .4-.2-.4M66.9 87.1l1 .1"/>
<path d="M66.9 87.1l-.5 .1M67.9 88.9h1.6M68.2 82.6l-.3 1.7v2.9h.9M68.8 87.2h.4M68.9 83.1l-.2 2 .1 2.1M69.2 87.2h.3M69.5 87.1l.2 .4 .2-.4M69.6 87.7a.32 .32 0 0 1 .3 .3 .32 .32 0 0 1-.3 .4zM69.9 89l-.2-.4-.2 .4M70 87.3l-.2-.2-.3 .1v1.7a.78 .78 0 0 0 .9-.5M70.1 87.3l.3 .3M70.4 87.7v.7h.3"/>
<path d="M70.4 87.7h.3M70.4 87.7h.1M70.8 86.3h.1M70.8 87.3h.3M70.8 88.8h.3M70.8 87.2h.3M70.8 86.3v3.5M70.8 89.2h.3M70.8 86.7h.3M70.8 86.6h.3M70.8 86.5h.3M70.8 86.4h.3"/>
<path d="M70.8 89h.3M70.8 89.1h.3M70.8 88.9h.3M70.8 88.5h.3M70.8 88.6h.3M70.8 88.7h.3M70.8 88.1h.3M70.8 88.2h.3M70.8 88.3h.3M70.8 88.4h.3M70.8 88h.3M70.8 87.9h.3"/>
<path d="M70.8 87.8h.3M70.8 87.7h.3M70.8 87.6h.3M70.8 87.5h.3M70.8 87.4h.3M70.8 87.1h.3M70.8 87h.3M70.8 86.9h.3M70.8 86.8h.3M70.8 89.4h.3M70.8 89.5h.3M70.8 89.6h.3"/>
<path d="M70.8 89.8h.3M70.8 89.7h.3M70.8 89.3h.3M70.8 89.8h.1M71.1 86.3l.1 .1M71.1 86.3h-.4l.1 3.5M71.1 86.3v3.5M71.1 89.8h.1M71.2 86.4v3.3M71.2 86.4l.1 1.7-.1 1.6M71.3 87.5l.2 .5-.2 .6M107.1 117.2l-.2 1.4 .2 1.4"/>
<path d="M107.4 115v7.2l.2 .2M107.4 117.1h-.3v3h.3M108.6 114.8l.2 .2M108.8 115v7.2l-.2 .2M108.8 119h1.6l.2 .5-.1 .3M108.8 116.8h.1v.3h-.1M110.5 119.8l-.8 .3h-.9M113.6 116.9l.2-.2h2.4l.2 .3-.2 .3h-2.4l-.2-.2zM113.7 116.9h2.5l.1 .1-.1 .1h-2.4zM115.6 119.1v.7M115.6 119.8l.8 .3h1M117.4 115v7.2l.2 .2"/>
<path d="M117.4 119h-1.6l-.2 .1M117.4 116.8h-.2v.3h.2M117.6 114.8l-.2 .2M118.5 114.8h-10.9l-.2 .2M118.6 114.8l.2 .2M118.8 115v7.2l-.2 .2M118.8 117.1h.2v3h-.2M119 117.2l.2 1.4-.2 1.4M192.6 114.8h4.3v7.6h-4.3M192.6 117.1h4.3M192.7 117.1a1.53 1.53 0 0 0-1.6 1.5 1.53 1.53 0 0 0 1.6 1.5M192.9 114.8a3.8 3.8 0 0 0-3.9 3.8 3.8 3.8 0 0 0 3.9 3.8"/>
<path d="M107.6 122.4h10.9M109.1 120.1l-.3 .1M117 120.1l.4 .1M192.6 120.1h4.3M62.3 156.8v1.3M63 156.8v1.4M63 158.2l-.8-.1 .9 .1M63 156.8h-.8h.9M64.2 158.2h2.1M64.2 156.8h2.1M64.2 156.2v2.6M64.3 156.2a.85 .85 0 0 0-1.2-.8v4.2a.9 .9 0 0 0 1.2-.8"/>
<path d="M66.3 158.2h.1M66.4 158.3l.5 .1M66.4 158.4l.2-.4 .1 .4M66.5 157.1a.33 .33 0 0 1 .2 .4 .33 .33 0 0 1-.2 .3zM66.7 156.5l-.1 .5-.2-.4M67.5 155.1l.3 .3-.3 .3M67.5 155h.3M67.6 155l-.2 .5 .2 .3M67.6 156.3l-.2 .3-.5-.1a.35 .35 0 0 0-.6 .3v1.5v-.1M67.6 155.8l-.1 .3M67.6 156.1l-.1 .2M67.8 151.9v3.1h1.2l.1 .5-.1 .3"/>
<path d="M68.7 151.9v3.1M68.9 155.8l.1 .3M68.9 156.1l.1 .2M69 155.8l.1 .7 .2 .1M69 155.8h-1.5v.6M69.1 155.1l-.3 .3 .3 .3M69.1 158.3h.3M69.1 158.3l-2.2 .1M69.2 156.6l.1 .1M69.3 156.7l.1 1.7h.3l.3-.2M69.3 158.3h.1M69.3 156.7h.1"/>
<path d="M69.3 158.3h-.1M69.4 156.6l.3-.1 .3 .3M69.5 156.5l.2 .4 .1-.3M69.6 157.1a.32 .32 0 0 1 .2 .4 .32 .32 0 0 1-.2 .3zM69.8 158.4l-.1-.4-.2 .4M70 156.7l.3 .5M70.3 157.2v.6h.3M70.3 157.8l-.3 .4M70.3 157.2h.3M70.7 155.7h.1M70.7 156.8h.3M70.7 158.2h.3"/>
<path d="M70.7 158.3h.3M70.7 156.7h.3M70.7 156.6h.3M70.7 155.9h.3M70.7 155.7v3.5M70.7 158.6h.3M70.7 156.1h.3M70.7 156h.3M70.7 155.8h.3M70.7 158.4h.3M70.7 158.5h.3M70.7 157.9h.3"/>
<path d="M70.7 158h.3M70.7 158.1h.3M70.7 157.5h.3M70.7 157.6h.3M70.7 157.7h.3M70.7 157.8h.3M70.7 157.4h.3M70.7 157.3h.3M70.7 157.2h.3M70.7 157.1h.3M70.7 157h.3M70.7 156.9h.3"/>
<path d="M70.7 156.5h.3M70.7 156.4h.3M70.7 156.3h.3M70.7 156.2h.3M70.7 158.8h.3M70.7 158.9h.3M70.7 159h.3M70.7 159.1h.3M70.7 159.2h.3M70.7 158.7h.3M70.8 159.2h.1M70.8 159.2h.2"/>
<path d="M71 155.7l.1 .1M71 155.7h-.4v3.6l.1-.1M71 155.7v3.5M71.1 155.8v3.4M71.1 155.8l.2 1.3a3.2 3.2 0 0 1-.3 2.1M71.3 156.9l.2 .6-.2 .6M142.1 155.6a2.08 2.08 0 0 0-.8 3.2 2.08 2.08 0 0 0 3.3 0 2.08 2.08 0 0 0-.8-3.2M142.1 155.1l.3 .3-.3 .3M142.2 155h1.5l.1 .5-.1 .3M142.2 155l-.1 .5 .1 .3M142.3 155.8h.1M142.3 156a.81 .81 0 0 1 .9-.3 .81 .81 0 0 1 .6 .7 2.36 2.36 0 0 1-.6 2.7 1.01 1.01 0 0 1-1.3-1.1 2.54 2.54 0 0 1 .4-2z"/>
<path d="M142.3 155.8l-.1 .1M142.4 156.1a.79 .79 0 0 1 .8-.2 .79 .79 0 0 1 .5 .6 2.15 2.15 0 0 1-.6 2.7 1.13 1.13 0 0 1-1.1-1.4v-1zM143.5 155.8h.1M143.6 155.8h.1M143.6 155.8v.1M143.7 155.1l-.3 .3 .3 .3M148.7 151.9a3.9 3.9 0 0 1-4.6 1.1h-.5a1 1 0 0 0-1 .3 1 1 0 0 0-.2 1.1l.1 .6M148.8 153a4.5 4.5 0 0 1-4.7 .9h-.8l.1 1"/>
<circle cx="110" cy="117.3" r=".35"/>
<circle cx="110" cy="117.3" r=".18"/>
<circle cx="192.7" cy="118.6" r="1.41"/>
<circle cx="113.1" cy="121.1" r=".35"/>
<circle cx="113.1" cy="121.1" r=".18"/>
<circle cx="68.3" cy="155.4" r=".34"/>
<circle cx="142.9" cy="155.4" r=".34"/>
<circle cx="142.9" cy="157.5" r="1.77"/>
<circle cx="142.9" cy="157.5" r=".6"/>
</g>
<!-- layer: 3 -->
<g fill="none" stroke="#000" stroke-width=".25">
<path d="M155.6 18v.7M155.6 19v.7M156 17.2h-.4v.4M156.4 17.2h.7M157.4 17.2h.7M158.5 17.2h.7M159.5 17.2h.7M160.6 17.2h.6M161.6 17.2h.7M162.6 17.2h.7M163.7 17.2h.7M164.7 17.2h.7"/>
<path d="M165.8 17.2h.6M166.8 17.2h.7M167.8 17.2h.7M168.9 17.2h.7M169.9 17.2h.7M171 17.2h.6M172 17.2h.7M173 17.2h.7M174.1 17.2h.7M175.1 17.2h.7M176.2 17.2h.7M177.2 17.2h.7"/>
<path d="M178.3 17.2h.7M179.3 17.2h.7M180.3 17.2h.7M181.4 17.2h.7M182.4 17.2h.7M183.5 17.2h.7M184.5 17.2h.7M185.5 17.2h.7M186.6 17.2h.7M187.6 17.2h.7M188.7 17.2h.7M189.7 17.2h.7"/>
<path d="M190.7 17.2h.7M191.8 17.2h.7M192.8 17.2h.7M193.9 17.2h.7M194.9 17.2h.7M195.9 17.2h.7M197 17.2h.7M198 17.2h.7M199.1 17.2h.7M200.1 17.2h.7M201.2 17.2h.7M202.2 17.2h.7"/>
<path d="M203.2 17.2h.7M204.3 17.2h.7M205.3 17.2h.7M206.4 17.2h.7M207.4 17.2h.7M208.5 17.2h.7M209.5 17.2h.7M210.5 17.2h.7M211.6 17.2h.7M212.6 17.2h.7M213.7 17.2h.7M214.7 17.2h.7"/>
<path d="M215.7 17.2h.7M216.8 17.2h.7M217.8 17.2h.7M218.9 17.2h.6M219.9 17.2h.7M220.9 17.2h.7M222 17.2h.7M223 17.2h.7M224.1 17.2h.7M225.1 17.2h.7M226.2 17.2h.7M227.2 17.2h.7"/>
<path d="M228.2 17.2h.7M229.3 17.2h.7M230.3 17.2h.7M231.4 17.2h.7M232.4 17.2h.7M233.4 17.2h.7M234.5 17.2h.7M235.5 17.2h.7M236.6 17.2h.7M237.6 17.2h.7M238.6 17.2h.7M239.7 17.2h.7"/>
<path d="M240.7 17.2h.7M241.8 17.2h.7M242.8 17.2h.7M243.8 17.2h.7M244.9 17.2h.5v.4M245.4 18v.7M245.4 19v.7M63.1 34.2v-17.7h183v151.4h-49.2M155.6 20.1v.7M155.6 21.1v.7M155.6 22.1v.7M155.6 23.2v.7"/>
<path d="M155.6 24.2v.7M155.6 25.3v.7M155.6 26.3v.7M155.6 27.3v.7M155.6 28.4v.7M155.6 29.4v.7M155.6 30.5v.7M155.6 31.5v.7M155.6 32.6v.7M155.6 33.6v.7M155.6 34.6v.7M155.6 35.7v.7"/>
<path d="M155.6 36.7v.7M155.6 37.8v.7M155.6 38.8v.7M155.6 39.9v.6M245.4 20.1v.7M245.4 21.1v.7M245.4 22.1v.7M245.4 23.2v.7M245.4 24.2v.7M245.4 25.3v.7M245.4 26.3v.7M245.4 27.3v.7"/>
<path d="M245.4 28.4v.7M245.4 29.4v.7M245.4 30.5v.7M245.4 31.5v.7M245.4 32.6v.7M245.4 33.6v.7M245.4 34.6v.7M245.4 35.7v.7M245.4 36.7v.7M245.4 37.8v.7M245.4 38.8v.7M245.4 39.9v.6"/>
<path d="M155.6 48.2v.4h.4M155.6 40.9v.7M155.6 41.9v.7M155.6 43v.7M155.6 44v.7M155.6 45.1v.6M155.6 46.1v.7M155.6 47.1v.7M156.4 48.6h.7M157.4 48.6h.7M158.5 48.6h.7M159.5 48.6h.7"/>
<path d="M160.6 48.6h.6M161.6 48.6h.7M162.6 48.6h.7M163.7 48.6h.7M164.7 48.6h.7M165.8 48.6h.6M166.8 48.6h.7M167.8 48.6h.7M168.9 48.6h.7M169.9 48.6h.7M171 48.6h.6M172 48.6h.7"/>
<path d="M173 48.6h.7M174.1 48.6h.7M175.1 48.6h.7M176.2 48.6h.7M177.2 48.6h.7M178.3 48.6h.7M179.3 48.6h.7M180.3 48.6h.7M181.4 48.6h.7M182.4 48.6h.7M183.5 48.6h.7M184.5 48.6h.7"/>
<path d="M185.5 48.6h.7M186.6 48.6h.7M187.6 48.6h.7M188.7 48.6h.7M189.7 48.6h.7M190.7 48.6h.7M191.8 48.6h.7M192.8 48.6h.7M193.9 48.6h.7M194.9 48.6h.7M195.9 48.6h.7M197 48.6h.7"/>
<path d="M198 48.6h.7M199.1 48.6h.7M200.1 48.6h.7M201.2 48.6h.7M202.2 48.6h.7M203.2 48.6h.7M204.3 48.6h.7M205.3 48.6h.7M206.4 48.6h.7M207.4 48.6h.7M208.5 48.6h.7M209.5 48.6h.7"/>
<path d="M210.5 48.6h.7M211.6 48.6h.7M212.6 48.6h.7M213.7 48.6h.7M214.7 48.6h.7M215.7 48.6h.7M216.8 48.6h.7M217.8 48.6h.7M218.9 48.6h.6M219.9 48.6h.7M220.9 48.6h.7M222 48.6h.7"/>
<path d="M223 48.6h.7M224.1 48.6h.7M225.1 48.6h.7M226.2 48.6h.7M227.2 48.6h.7M228.2 48.6h.7M229.3 48.6h.7M230.3 48.6h.7M231.4 48.6h.7M232.4 48.6h.7M233.4 48.6h.7M234.5 48.6h.7"/>
<path d="M235.5 48.6h.7M236.6 48.6h.7M237.6 48.6h.7M238.6 48.6h.7M239.7 48.6h.7M240.7 48.6h.7M241.8 48.6h.7M242.8 48.6h.7M243.8 48.6h.7M245.4 48.2v.4h-.5M245.4 40.9v.7M245.4 41.9v.7"/>
<path d="M245.4 43v.7M245.4 44v.7M245.4 45.1v.6M245.4 46.1v.7M245.4 47.1v.7M101.7 155.4h-14.2l-2.6 5.3M126.3 149.6h12.6l1.8 5.3M63.1 169.5v11.9M84.3 174v7.4M87.2 173.3l3.8 6h20.6M64.5 181h18.4"/>
</g>
<path d="M140.5 155l.4-.2 .4 1.3zM84.7 160.6l.4 .2-.8 1.1zM86.5 172.1l.9 1.1-.4 .2zM63.1 181l1.4-.2v.4zM82.9 180.8l1.4 .2-1.4 .2z" fill="#000" stroke="#000" stroke-width=".21"/>
<!-- layer: CENTER -->
<g fill="none" stroke="#000" stroke-width=".25">
<path d="M113.1 32.9v3.5M113.1 37.1v.7M113.1 38.5v3.6M63.1 70.7h2M65.8 70.7h.7M67.2 70.7h3.4M71.3 70.7h.7M72.7 70.7h3.5M76.9 70.7h.7M78.3 70.7h3.5M82.5 70.7h.6M83.8 70.7h3.5"/>
<path d="M88 70.7h.7M89.4 70.7h3.5M93.6 70.7h.6M94.9 70.7h3.5M99.1 70.7h.7M100.5 70.7h3.5M104.7 70.7h.7M106.1 70.7h3.4M110.2 70.7h.7M111.6 70.7h2M188.3 118.6h3.6M192.6 118.6h.7"/>
<path d="M192.6 116.8v3.7M194 118.6h3.7"/>
</g>
<!-- layer: CEN -->
<path d="M84.3 166.6v2M84.3 168.9v.4M84.3 169.6v2" fill="none" stroke="#000" stroke-width=".25"/>
<!-- layer: 0 -->
<g fill="none" stroke="#000" stroke-width=".21">
<path d="M64.5 70.7h.1M64.5 141.5h.1M68.2 154.2h8.2v.7h-8.2zM68.3 154.2v-1.3h8v1.3M68.8 154.9l1 .7M69.8 155.5l.1 .3a4.6 4.6 0 0 0 .3 2.7l.5 .6M70.6 159.2l1.4 1.3M74.5 141.5h.1M74.9 155.5l-.2 .8a5.8 5.8 0 0 1 2 5.2l.2 .1a1.28 1.28 0 0 0 1.2-.4 6.3 6.3 0 0 1 7.4 .7 4.6 4.6 0 0 1 1.2 2.9M75.8 154.9l-.9 .7M160.3 141.5h.1M72 160.5v2.6"/>
<path d="M72 163.1l.1 .8 .6 1.3v2.7h18.3v-1.3h-4.8M77.9 166.6l3.3-1.5h.7v1.5M80.5 169.8l7.5 .1M80.5 167.9v4.1a11.8 11.8 0 0 1 5.6 .1l1.9-.2v-4M80.5 170.5v.1M80.5 169.6h7.5M80.5 170.3h.1M80.7 170.3h7.1M80.7 170.6h7.1M81.4 166.6v.4h.9M82.3 166l.1 1.6 .4 .3M82.3 166.6h-4.8v1.3"/>
<path d="M82.4 166l.2-.4 .2-.1h2.9l.2 .1 .3 .4M82.8 165.6h2.9M82.8 167.7h2.9M82.8 165.6l-.3 .4v1.4l.3 .3M85.7 165.6l.3 .4v1.4l-.3 .3M86.2 166v1.4l-.3 .4-.2 .1M86.7 165l2.8 1.6M86.7 164.8v1.8M87.2 166.6v.4h-1M88 169.6h.1M88 170.3h.1M88 169.8v.1"/>
<path d="M88 170.5v.1"/>
<circle cx="83" cy="166" r=".1"/>
<circle cx="83" cy="166.7" r=".1"/>
<circle cx="83" cy="166.3" r=".1"/>
<circle cx="83" cy="167" r=".1"/>
<circle cx="83" cy="167.4" r=".1"/>
</g>
<!-- layer: 2 -->
<g fill="none" stroke="#000" stroke-width=".25">
<path d="M68.6 151.9h.5M69.4 151.9h.7M69.5 151.9l.1 .5M69.6 152.8l.1 .7M69.8 153.8v.6M70.2 154.7h.5M70.4 151.9h.7M71 154.7h.7M71.5 151.9h.7M72.1 154.7h1M72.5 151.9h.7M73.4 154.7h.7"/>
<path d="M73.6 151.9h.7M74.5 154.7h.5M74.6 151.9h.7M75.4 153.8l-.1 .6M75.5 152.8l-.1 .7M76.1 151.9h-.4l-.1 .5"/>
</g>
<!-- layer: 66 -->
<path d="M147 141.5h26.2a.5 .5 0 0 1 .7 .4" fill="none" stroke="#000" stroke-width=".25"/>
<!-- layer: 6 -->
<path d="M132.6 34.2h-69.5v133.7h133.8v-71.2" fill="none" stroke="#000" stroke-width=".25"/>
<text font-size="7.9" x="66.4" y="30.9">DST-680 (개폐)</text>
<text font-size="4.4" x="86.8" y="155.6">TFC-722N</text>
<text font-size="4" x="61.6" y="191.8">※주의: 비데 개폐높이 포함, 설치부위 도기허용차는 ±5%이므로 반드시 실측 확인 후 시공하십시오.</text>
<g font-size="2.5">
<text x="157.2" y="22.6">KS L1551위생도기 기준에 따라</text>
<text x="157.4" y="25.7">실 제품 치수는 아래와 같은 도기 허용공차 내에서 변할 수 있습니다.</text>
<text x="157.4" y="28.8">① 40mm미만 : ±2mm</text>
<text x="187.1" y="28.8">(KS)</text>
<text x="157.4" y="31.9">② 40mm이상 : ±5%</text>
<text x="157.4" y="35">③ 최대 허용공차 : ±25mm</text>
<text x="187.4" y="31.9">(KS)</text>
<text x="188.3" y="35">(KS)</text>
<text x="157.1" y="38.1">※정확한 시공을 위해서 반드시 제품 사이즈를 실측하고 시공하여 주시기 바랍니다.</text>
<text x="157.3" y="44.1">예시) 길이 685mm는 660~710mm까지의 치수 허용차를 가집니다.</text>
<text x="86" y="50.6">685</text>
<text x="85.8" y="99">720</text>
<text x="89.4" y="124.9">DST-680</text>
<text x="89.6" y="128.6">TFC-680</text>
<text x="126.3" y="148.9">DL P4010</text>
<text x="93" y="172.5">TFC-202VN</text>
<text x="72.1" y="175.6">285</text>
<text x="71.7" y="180.2">305</text>
<text x="85" y="184.3">705</text>
</g>
<g font-size="2.4">
<text x="118.8" y="71.5">400</text>
<text x="56" y="80.2">250</text>
<text x="47.2" y="135.5">955</text>
<text x="123.2" y="144">710</text>
<text x="53.3" y="151.5">495</text>
<text x="115.7" y="155.5">380</text>
<text x="57.6" y="163.4">150</text>
</g>
<g font-size="2.2">
<text x="91.5" y="178.8">VN 100 SDR33</text>
<text x="91.3" y="181.5">(구 VG2 100 염비관)</text>
</g>
<g font-size="2">
<text x="56.3" y="95.3">(15A)</text>
<text x="56.3" y="92.8">R1/2</text>
</g>
</svg>
